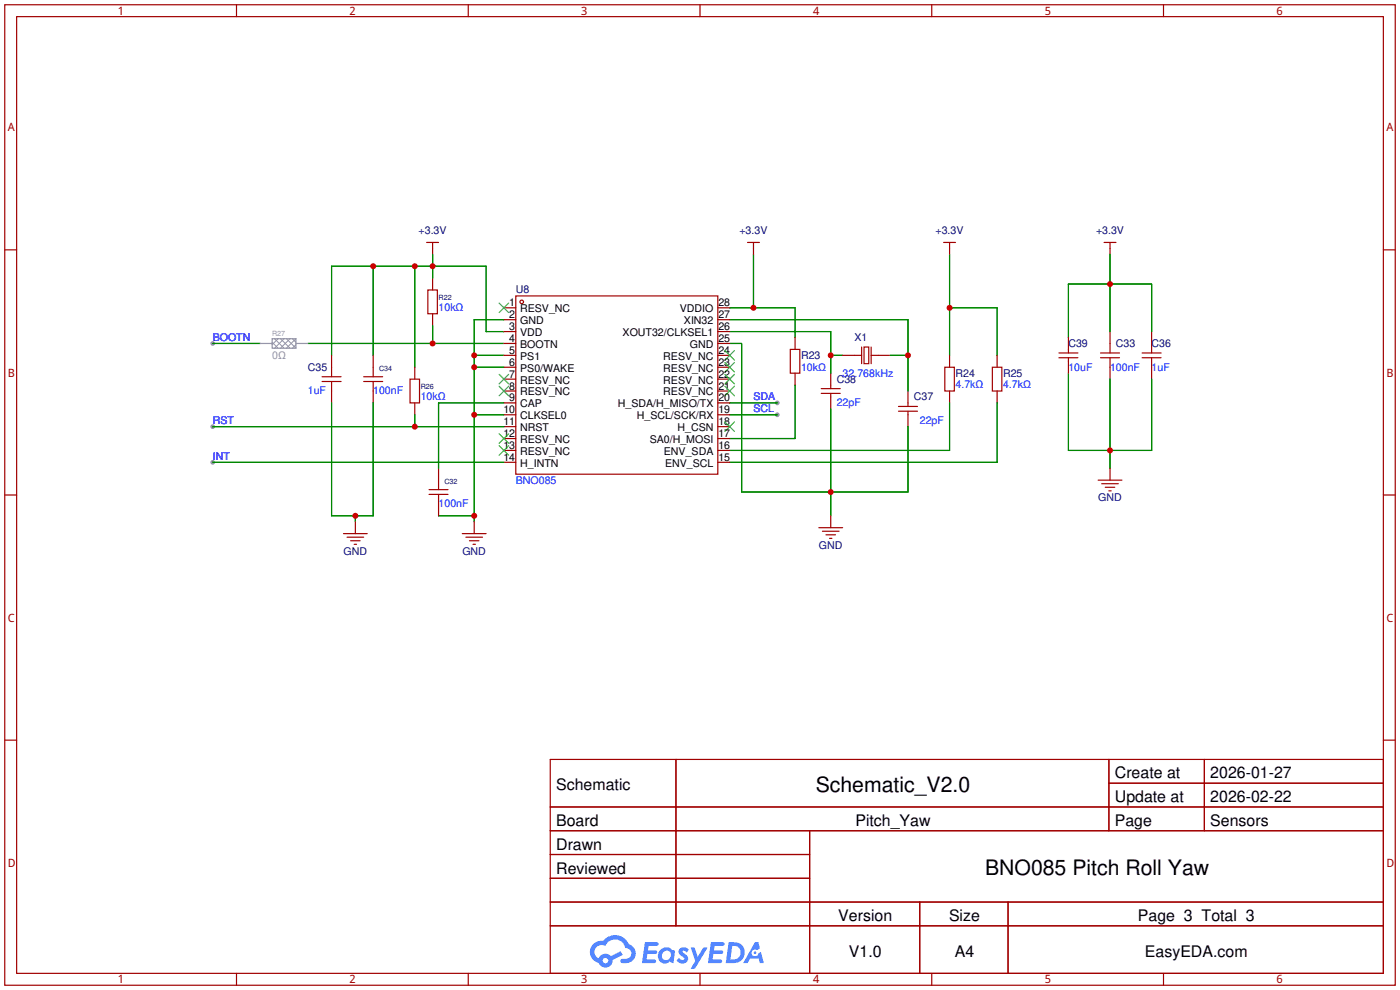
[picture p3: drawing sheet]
<svg xmlns="http://www.w3.org/2000/svg" width="299mm" height="212mm" viewBox="0 0 299 212" stroke-linecap="round" stroke-linejoin="round" font-family="sans-serif">
<g fill="#999">
<circle cx="166.1" cy="88.6" r=".51"/>
<circle cx="166.1" cy="86.1" r=".51"/>
<circle cx="45.5" cy="91.2" r=".51"/>
<circle cx="45.5" cy="98.8" r=".51"/>
<circle cx="45.5" cy="73.4" r=".51"/>
</g>
<g fill="none" stroke="#a10000" stroke-width=".25">
<path d="M1 1h297.2v209.6h-297.2zM3.6 3.6h292.1v204.4h-292.1zM50.5 1v2.6M100.1 1v2.6M149.6 1v2.6M199.1 1v2.6M248.7 1v2.6M1 53.4h2.6M295.7 53.4h2.5M1 105.8h2.6M295.7 105.8h2.5M1 158.2h2.6"/>
<path d="M295.7 158.2h2.5M117.6 162.3h178.1v45.7h-178.1zM117.6 172.5h178.1M117.6 177.5h178.1M144.5 162.3v35.6M173 177.5v30.5M237 162.3v15.2M237 167.4h58.7M257.4 162.3v15.2M117.6 182.6h55.4M117.6 192.8h178.1M117.6 187.7h55.4"/>
<path d="M117.6 197.9h178.1M196.6 192.8v15.2M215.4 192.8v15.2M50.5 208v2.6M100.1 208v2.6M149.6 208v2.6M199.1 208v2.6M248.7 208v2.6"/>
</g>
<g fill="#5487ff">
<path d="M145.3 202.7a1.3 1.3 0 0 1 1.9 .3l-.4 .6a.54 .54 0 0 0-.9-.2l.1 .2a1.34 1.34 0 0 1 .9 1.8 1.47 1.47 0 0 1-2.3-.1l.5-.6 .8 .5a.31 .31 0 0 0 .4-.3 .31 .31 0 0 0-.3-.4 1.12 1.12 0 0 1-.7-1.8z"/>
<path d="M147.6 202.5h.9l.6 2 1.2-2h.9l-2.7 4.6h-.9l1-1.7z"/>
<path d="M137.8 201.4h1.7a1.31 1.31 0 0 1 1.2 .2 .4 .4 0 0 1-.3 .5l-1.8 .1-.1 .9h1.6a.4 .4 0 0 1 .4 .4 .4 .4 0 0 1-.5 .4h-1.6l-.2 1.2h1.4a.46 .46 0 0 1 .5 0 .46 .46 0 0 1 .1 .5l-.4 .2h-2.6z"/>
<path d="M151.9 201.4h1.7a1.32 1.32 0 0 1 1.2 .2 .39 .39 0 0 1-.3 .5l-1.8 .1-.1 .9h1.6a.4 .4 0 0 1 .4 .4 .4 .4 0 0 1-.4 .4h-1.7l-.2 1.2h1.4a.46 .46 0 0 1 .5 0 .46 .46 0 0 1 .1 .5l-.4 .2h-2.6z"/>
<path d="M161.3 201.4h.8l.3 1.3-.6 .4a.75 .75 0 0 0-1.1 .3 .75 .75 0 0 0 .5 1 .75 .75 0 0 0 .9-.7l.5-.2 .6 2.3h-.8l-.3-.9h-1.8l-.5 .9h-1z"/>
<path d="M155.7 201.4l-.6 4.4h1.5a2.27 2.27 0 0 0 2.6-2.2 2.27 2.27 0 0 0-2.7-2.2zM156.5 202.1a1.5 1.5 0 0 1 1.8 1.6 1.5 1.5 0 0 1-1.9 1.4h-.3z"/>
<path d="M141.2 203a1.6 1.6 0 0 0-.3 2.3 1.6 1.6 0 0 0 2.3 .2l.7 .3 .3-2.4-.1-.3-.5-.1a1.58 1.58 0 0 0-2.4 0zM141.8 203.5a.98 .98 0 0 1 1.6 .4 .98 .98 0 0 1-1.1 1.3 .94 .94 0 0 1-.9-.7 .94 .94 0 0 1 .4-1z"/>
<path d="M126.8 201.8a2.37 2.37 0 0 0 1.1 4 1.54 1.54 0 0 0 1.8 1 1.54 1.54 0 0 0 1.2-1.6l2.2-1.1-.5-.8-2 1a1.57 1.57 0 0 0-2.7 .5 1.5 1.5 0 0 1-.7-2.1 1.5 1.5 0 0 1 2.2-.5 2.23 2.23 0 0 1 2.3-1.4 2.23 2.23 0 0 1 2 1.8 1.16 1.16 0 0 1 1.2 1.1 1.16 1.16 0 0 1-1.1 1.2h-.7a.47 .47 0 0 0-.5 .4 .47 .47 0 0 0 .4 .5 2.17 2.17 0 0 0 2.5-.9 2.17 2.17 0 0 0-.3-2.7l-.8-.4a3.2 3.2 0 0 0-5.5-.7l-1.1 .1zM128.8 205.3a.6 .6 0 0 1 1.2 0 .6 .6 0 0 1-1.2 0z"/>
<circle cx="161.4" cy="203.6" r=".28"/>
</g>
<g fill="none" stroke="#a10000" stroke-width=".25">
<path d="M91.2 51.8h2.5M92.5 51.8v2.6M92.5 59.4v2.6M159.8 51.8h2.5M161 51.8v2.6M201.7 51.8h2.5M202.9 51.8v2.6M236 51.8h2.5M237.2 51.8v2.6M70.9 75.9v4.6M79.8 75.9v4.6M88.6 78.5v2.5"/>
<path d="M91.4 62h2.1v5.1h-2.1zM92.5 67.1v2.5M107.7 75.9h2.5M107.7 65.8h2.5M107.7 68.3h2.5M107.7 70.9h2.5M107.7 73.4h2.5M107.7 78.5h2.5M110.2 63.2h43.2v38.1h-43.2zM153.4 75.9h2.6M153.4 65.8h2.6M153.4 68.3h2.6"/>
<path d="M153.4 70.9h2.6M153.4 73.4h2.6M153.4 78.5h2.6M168.9 74.7h2v5.1h-2zM169.9 72.1v2.6M169.9 79.8v2.5M177.5 79.8v3.3M180.1 75.9h4.1M184.2 74.2v3.5M184.7 74.2h1v3.5h-1zM186.2 75.9h4M186.2 74.2v3.5"/>
<path d="M201.9 78.5h2.1v5.1h-2.1zM202.9 75.9v2.6M212.1 78.5h2v5.1h-2zM213.1 75.9v2.6M226.3 76.5h4.1M226.3 75.4h4.1M228.3 72.1v3.3M228.3 76.5v3.3M235.2 76.5h4.1M235.2 75.4h4.1M237.2 70.9v4.5M237.2 76.5v4.5"/>
<path d="M244.1 76.5h4.1M244.1 75.4h4.1M246.1 70.9v4.5M246.1 76.5v4.5M68.8 81.5h4.1M68.8 80.5h4.1M70.9 81.5v4.6M77.7 81.5h4.1M77.7 80.5h4.1M79.8 81.5v4.6M87.6 81h2.1v5.1h-2.1zM88.6 86.1v2.5"/>
<path d="M107.7 81h2.5M107.7 83.6h2.5M107.7 86.1h2.5M107.7 88.6h2.5M107.7 91.2h2.5M107.7 93.7h2.5M107.7 96.3h2.5M107.7 98.8h2.5M153.4 81h2.6M153.4 83.6h2.6M153.4 86.1h2.6M153.4 88.6h2.6"/>
<path d="M153.4 91.2h2.6M153.4 93.7h2.6M153.4 96.3h2.6M153.4 98.8h2.6M175.5 84.1h4.1M175.5 83.1h4.1M177.5 84.1v3.3M192 87.9h4.1M192 86.9h4.1M194.1 83.6v3.3M194.1 87.9v3.3M202.9 83.6v2.5"/>
<path d="M213.1 83.6v2.5M73.4 114h5.1M74.2 114.8h3.5M74.9 115.6h2.1M75.7 116.3h.5M75.9 111.5v2.5M91.7 105.7h4.1M91.7 104.6h4.1M93.7 100.1v4.5M93.7 105.7v4.5M98.8 114h5.1M99.6 114.8h3.5"/>
<path d="M100.3 115.6h2.1M101.1 116.3h.5M101.3 111.5v2.5M175 112.8h5.1M175.8 113.5h3.5M176.5 114.3h2.1M177.3 115.1h.5M177.5 110.2v2.6M234.7 102.6h5.1M235.5 103.4h3.5M236.2 104.1h2.1M237 104.9h.5"/>
<path d="M237.2 100.1v2.5"/>
<circle cx="111.5" cy="64.5" r=".38"/>
</g>
<g fill="none" stroke="#008700" stroke-width=".25">
<path d="M79.8 56.9v19M88.6 56.9v21.6M92.5 54.4v5M161 54.4v11.4M202.9 54.4v21.5M237.2 54.4v16.5M45.5 73.4h10.1M65.8 73.4h41.9M92.5 69.6v3.8M101.3 78.5h6.4M101.3 75.9h6.4M107.7 68.3h-6.4v43.2"/>
<path d="M107.7 70.9h-3.8v-14h-33v19M156 73.4h2.5v31.8h35.6v-14M156 68.3h38.1v15.3M156 70.9h21.5v8.9M156 65.8h13.9v6.3M177.5 75.9h2.6M190.2 75.9h3.9M202.9 65.8h10.2v10.1M228.3 79.8v16.5h17.8v-15.3M246.1 70.9v-10.2h-17.8v11.4M45.5 98.8h62.2M45.5 91.2h62.2"/>
<path d="M70.9 86.1v24.1h8.9v-24.1M88.6 88.6v2.6M101.3 88.6h6.4M107.7 86.1h-14v14M156 88.6h10.1M156 86.1h10.1M169.9 82.3v11.4h-13.9M177.5 87.4v22.8M202.9 86.1v10.2h-46.9M213.1 86.1v12.7h-57.1M237.2 81v19.1M75.9 110.2v1.3"/>
<path d="M93.7 110.2h7.6"/>
</g>
<g fill="none" stroke="#3c3" stroke-width=".25">
<path d="M106.7 64.8l2 2M108.7 64.8l-2 2M154.9 74.9l2.1 2.1M154.9 77.5l2.1 2M157 74.9l-2.1 2.1M157 77.5l-2.1 2M106.7 95.2l2 2.1M106.7 92.7l2 2M106.7 82.5l2 2.1M106.7 80l2 2M108.7 95.2l-2 2.1M108.7 92.7l-2 2"/>
<path d="M108.7 82.5l-2 2.1M108.7 80l-2 2M154.9 80l2.1 2M154.9 82.5l2.1 2.1M154.9 90.2l2.1 2M157 80l-2.1 2M157 82.5l-2.1 2.1M157 90.2l-2.1 2"/>
</g>
<path d="M55.6 73.4h2.6M58.2 72.4h5v2h-5zM63.2 73.4h2.6" fill="none" stroke="#999" stroke-width=".25"/>
<path d="M58.2 73.2l1.2 1.2M58.7 72.4l2 2M59.4 72.4l-1.2 1.3M59.9 72.4l2.1 2M60.7 72.4l-2 2M61.2 72.4l2 2M62 72.4l-2.1 2M62.5 72.4l.7 .8M63.2 72.4l-2 2M63.2 73.7l-.7 .7" fill="none" stroke="#999" stroke-width=".21"/>
<g fill="#c00">
<circle cx="92.5" cy="73.4" r=".63"/>
<circle cx="101.3" cy="78.5" r=".63"/>
<circle cx="101.3" cy="75.9" r=".63"/>
<circle cx="101.3" cy="88.6" r=".63"/>
<circle cx="101.3" cy="110.2" r=".63"/>
<circle cx="92.5" cy="56.9" r=".63"/>
<circle cx="88.6" cy="56.9" r=".63"/>
<circle cx="79.8" cy="56.9" r=".63"/>
<circle cx="75.9" cy="110.2" r=".63"/>
<circle cx="202.9" cy="65.8" r=".63"/>
<circle cx="161" cy="65.8" r=".63"/>
<circle cx="177.5" cy="75.9" r=".63"/>
<circle cx="177.5" cy="105.2" r=".63"/>
<circle cx="194.1" cy="75.9" r=".63"/>
<circle cx="88.6" cy="91.2" r=".63"/>
<circle cx="237.2" cy="60.7" r=".63"/>
<circle cx="237.2" cy="96.3" r=".63"/>
</g>
<g font-size="4.5">
<text x="174.3" y="169.2">Schematic_V2.0</text>
<text x="210.5" y="187">BNO085 Pitch Roll Yaw</text>
</g>
<g font-size="3.4">
<text x="238.3" y="166.4">Create at</text>
<text x="258.7" y="166.4">2026-01-27</text>
<text x="118.9" y="168.9">Schematic</text>
<text x="238.3" y="171.4">Update at</text>
<text x="258.7" y="171.4">2026-02-22</text>
<text x="118.9" y="176.5">Board</text>
<text x="182.8" y="176.5">Pitch_Yaw</text>
<text x="238.3" y="176.5">Page</text>
<text x="258.7" y="176.5">Sensors</text>
<text x="118.9" y="181.6">Drawn</text>
<text x="118.9" y="186.7">Reviewed</text>
<text x="179.2" y="196.8">Version</text>
<text x="202.8" y="196.8">Size</text>
<text x="243.2" y="196.8">Page 3 Total 3</text>
<text x="181.4" y="204.5">V1.0</text>
<text x="204.1" y="204.5">A4</text>
<text x="244.7" y="204.5">EasyEDA.com</text>
</g>
<g font-size="2.4" fill="#a00000">
<text x="25.2" y="3.2">P</text>
<text x="74.7" y="3.2">Q</text>
<text x="124.2" y="3.2">R</text>
<text x="173.8" y="3.2">S</text>
<text x="223.3" y="3.2">T</text>
<text x="272.8" y="3.2">U</text>
<text x="1.7" y="28.1">`</text>
<text x="296.3" y="28.1">`</text>
<text x="1.7" y="80.5">a</text>
<text x="296.3" y="80.5">a</text>
<text x="1.7" y="132.9">b</text>
<text x="296.3" y="132.9">b</text>
<text x="1.7" y="185.3">c</text>
<text x="296.3" y="185.3">c</text>
<text x="25.2" y="210.2">P</text>
<text x="74.7" y="210.2">Q</text>
<text x="124.2" y="210.2">R</text>
<text x="173.8" y="210.2">S</text>
<text x="223.3" y="210.2">T</text>
<text x="272.8" y="210.2">U</text>
</g>
<g font-size="2.3" fill="#000080">
<text x="89.5" y="50">+3.3V</text>
<text x="158" y="50">+3.3V</text>
<text x="200" y="50">+3.3V</text>
<text x="234.2" y="50">+3.3V</text>
<text x="110.2" y="62.7">U8</text>
<text x="171.2" y="76.7">R23</text>
<text x="182.6" y="72.9">X1</text>
<text x="228.3" y="74.1">C39</text>
<text x="238.5" y="74.1">C33</text>
<text x="246.1" y="74.1">C36</text>
<text x="65.8" y="79.2">C35</text>
<text x="178.8" y="81.8">C38</text>
<text x="204.2" y="80.5">R24</text>
<text x="214.4" y="80.5">R25</text>
<text x="195.3" y="85.6">C37</text>
<text x="234.7" y="107.2">GND</text>
<text x="73.4" y="118.6">GND</text>
<text x="98.8" y="118.6">GND</text>
<text x="175" y="117.3">GND</text>
</g>
<g font-size="2.3">
<text x="108.8" y="65.5">1</text>
<text x="153.5" y="65.5">28</text>
<text x="108.8" y="70.6">3</text>
<text x="108.8" y="68">2</text>
<text x="111.2" y="71.8">VDD</text>
<text x="111.2" y="69.3">GND</text>
<text x="111.2" y="66.7">RESV_NC</text>
<text x="133.1" y="71.8">XOUT32/CLKSEL1</text>
<text x="145.3" y="66.7">VDDIO</text>
<text x="146.2" y="69.3">XIN32</text>
<text x="153.5" y="68">27</text>
<text x="153.5" y="70.6">26</text>
<text x="108.8" y="75.6">5</text>
<text x="108.8" y="73.1">4</text>
<text x="111.2" y="76.9">PS1</text>
<text x="111.2" y="74.4">BOOTN</text>
<text x="141.8" y="76.9">RESV_NC</text>
<text x="147.4" y="74.4">GND</text>
<text x="153.5" y="73.1">25</text>
<text x="153.5" y="75.6">24</text>
<text x="108.8" y="83.3">8</text>
<text x="108.8" y="80.7">7</text>
<text x="108.8" y="78.2">6</text>
<text x="111.2" y="82">RESV_NC</text>
<text x="111.2" y="79.4">PS0/WAKE</text>
<text x="141.8" y="79.4">RESV_NC</text>
<text x="141.8" y="82">RESV_NC</text>
<text x="153.5" y="78.2">23</text>
<text x="153.5" y="80.7">22</text>
<text x="153.5" y="83.3">21</text>
<text x="107.6" y="88.3">10</text>
<text x="108.8" y="85.8">9</text>
<text x="111.2" y="89.6">CLKSEL0</text>
<text x="111.2" y="87.1">CAP</text>
<text x="111.2" y="84.5">RESV_NC</text>
<text x="132.1" y="87.1">H_SDA/H_MISO/TX</text>
<text x="136.1" y="89.6">H_SCL/SCK/RX</text>
<text x="141.8" y="84.5">RESV_NC</text>
<text x="153.5" y="85.8">20</text>
<text x="153.5" y="88.3">19</text>
<text x="107.6" y="96">13</text>
<text x="107.6" y="93.4">12</text>
<text x="107.6" y="90.9">11</text>
<text x="111.2" y="94.7">RESV_NC</text>
<text x="111.2" y="92.1">NRST</text>
<text x="138.9" y="94.7">SA0/H_MOSI</text>
<text x="144.8" y="92.1">H_CSN</text>
<text x="153.5" y="96">16</text>
<text x="153.5" y="90.9">18</text>
<text x="153.5" y="93.4">17</text>
<text x="107.6" y="98.5">14</text>
<text x="111.2" y="99.8">H_INTN</text>
<text x="111.2" y="97.2">RESV_NC</text>
<text x="141.9" y="97.2">ENV_SDA</text>
<text x="142.1" y="99.8">ENV_SCL</text>
<text x="153.5" y="98.5">15</text>
</g>
<g font-size="2.3" fill="#00f">
<text x="93.7" y="66.5">10kΩ</text>
<text x="45.5" y="72.9">BOOTN</text>
<text x="171.2" y="79.2">10kΩ</text>
<text x="180.1" y="80.5">32.768kHz</text>
<text x="204.2" y="83">4.7kΩ</text>
<text x="214.4" y="83">4.7kΩ</text>
<text x="228.3" y="79.2">10uF</text>
<text x="237.2" y="79.2">100nF</text>
<text x="246.1" y="79.2">1uF</text>
<text x="65.8" y="84.3">1uF</text>
<text x="79.8" y="84.3">100nF</text>
<text x="89.9" y="85.6">10kΩ</text>
<text x="161" y="88.1">SCL</text>
<text x="161" y="85.6">SDA</text>
<text x="178.8" y="86.8">22pF</text>
<text x="45.5" y="90.6">RST</text>
<text x="196.6" y="90.6">22pF</text>
<text x="45.5" y="98.3">INT</text>
<text x="110.2" y="103.3">BNO085</text>
<text x="93.7" y="108.4">100nF</text>
</g>
<text font-size="2.3" fill="#999" x="58.2" y="76.7">0Ω</text>
<g font-size="1.5" fill="#000080">
<text x="93.7" y="64.1">R22</text>
<text x="81" y="79.4">C34</text>
<text x="89.9" y="83.2">R26</text>
<text x="95" y="103.5">C32</text>
</g>
<text font-size="1.5" fill="#999" x="58.2" y="71.8">R27</text>
</svg>
